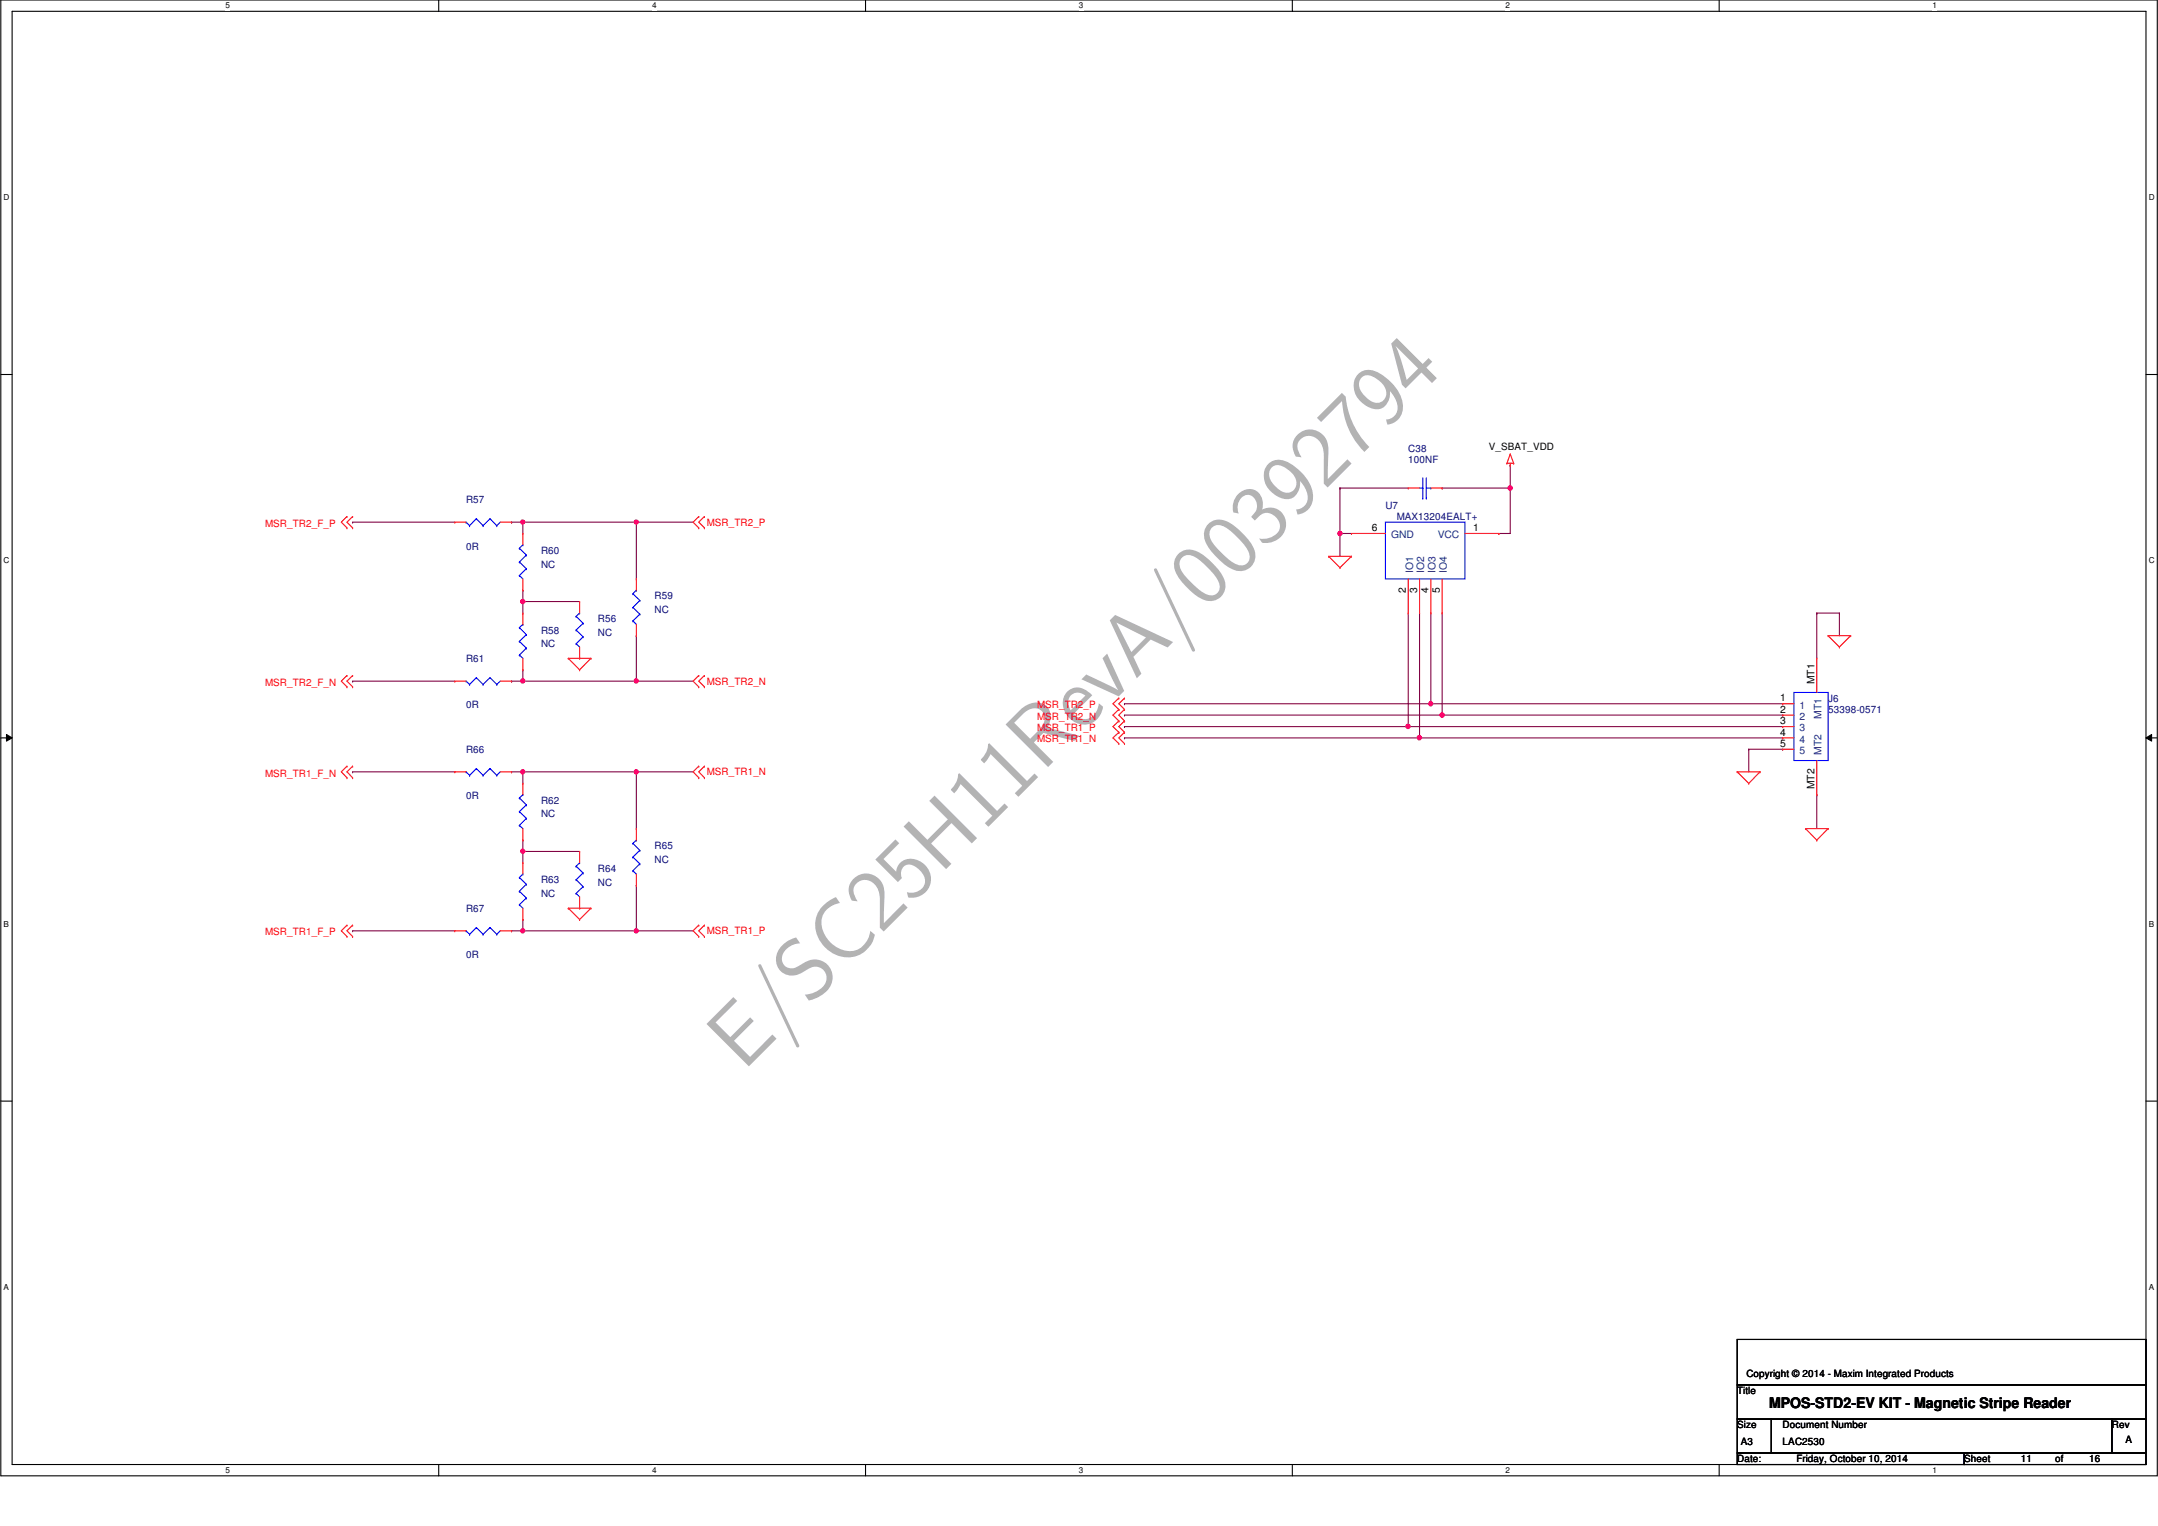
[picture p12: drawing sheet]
<svg xmlns="http://www.w3.org/2000/svg" width="420mm" height="297mm" viewBox="0 0 420 297" stroke-linecap="round" stroke-linejoin="round" font-family="sans-serif">
<path d="M.2 0h419.8v287.3h-419.8zM2.4 2.2h415.4v282.9h-415.4z" fill="none" stroke="#000" stroke-width=".21"/>
<g fill="#fff">
<path d="M43.9 .2h.9v1.8h-.9z"/>
<path d="M43.9 285.3h.9v1.8h-.9z"/>
</g>
<path d="M85.4 0v2.2M85.4 285.1v2.2" fill="none" stroke="#000" stroke-width=".21"/>
<g fill="#fff">
<path d="M126.9 .2h.9v1.8h-.9z"/>
<path d="M126.9 285.3h.9v1.8h-.9z"/>
</g>
<path d="M168.5 0v2.2M168.5 285.1v2.2" fill="none" stroke="#000" stroke-width=".21"/>
<g fill="#fff">
<path d="M210 .2h.9v1.8h-.9z"/>
<path d="M210 285.3h.9v1.8h-.9z"/>
</g>
<path d="M251.6 0v2.2M251.6 285.1v2.2" fill="none" stroke="#000" stroke-width=".21"/>
<g fill="#fff">
<path d="M293.1 .2h.9v1.8h-.9z"/>
<path d="M293.1 285.3h.9v1.8h-.9z"/>
</g>
<path d="M334.7 0v2.2M334.7 285.1v2.2" fill="none" stroke="#000" stroke-width=".21"/>
<g fill="#fff">
<path d="M376.2 .2h.9v1.8h-.9z"/>
<path d="M376.2 285.3h.9v1.8h-.9z"/>
<path d="M.7 37.5h1.2v1.8h-1.2z"/>
<path d="M418.4 37.5h1.1v1.8h-1.1z"/>
<path d="M.7 108.2h1.2v1.8h-1.2z"/>
<path d="M418.4 108.2h1.1v1.8h-1.1z"/>
</g>
<path d="M.2 72.9h2.2M417.8 72.9h2.2" fill="none" stroke="#000" stroke-width=".21"/>
<g fill="#fff">
<path d="M.7 179h1.1v1.8h-1.1z"/>
<path d="M418.4 179h1v1.8h-1z"/>
</g>
<path d="M.2 143.6h2.2M417.8 143.6h2.2" fill="none" stroke="#000" stroke-width=".21"/>
<path d="M1.3 143l1.1 .6-1.1 .7zM417.8 143.6l1.1-.6v1.3z" fill="#000"/>
<path d="M1.3 143l1.1 .6-1.1 .7zM417.8 143.6l1.1-.6v1.3z" fill="none" stroke="#000" stroke-width=".19"/>
<g fill="#fff">
<path d="M.7 249.7h1.1v1.8h-1.1z"/>
<path d="M418.4 249.7h1v1.8h-1z"/>
</g>
<path d="M.2 214.3h2.2M417.8 214.3h2.2" fill="none" stroke="#000" stroke-width=".21"/>
<path d="M280.8 95h.1M280.8 95h13.2M291.8 103.8h.1M291.8 103.8h2.2M218.9 139.2h.1M218.9 139.2h61.9M218.9 141.4h.1M218.9 141.4h55.3" fill="none" stroke="#800040" stroke-width=".21"/>
<circle cx="294" cy="95" r=".43" fill="#f0f"/>
<circle cx="294" cy="95" r=".43" fill="none" stroke="#f0f" stroke-width=".21"/>
<path d="M260.9 95h.1M260.9 95h13.3M260.9 95v8.8M260.9 103.8h.1M260.9 103.8h2.2" fill="none" stroke="#800040" stroke-width=".21"/>
<circle cx="260.9" cy="103.8" r=".43" fill="#f0f"/>
<circle cx="260.9" cy="103.8" r=".43" fill="none" stroke="#f0f" stroke-width=".21"/>
<g fill="none" stroke="#800040" stroke-width=".21">
<path d="M294 95h.1M294 90.6h.1M294 90.6v13.2M101.8 114.9h.1M101.8 117.1h.1M101.8 114.9v2.2M101.8 117.1h11M260.9 103.8h.1M260.9 103.8v4.5M353.7 119.3h.1M353.7 119.3v8.8M353.7 119.3h4.4"/>
<path d="M358.1 119.3h.1M358.1 119.3v4.4M218.9 137h.1M218.9 137h59.7M218.9 143.6h.1M218.9 143.6h57.5M353.7 154.7h.1M353.7 154.7v6.6"/>
</g>
<circle cx="101.8" cy="117.1" r=".42" fill="#f0f"/>
<circle cx="101.8" cy="117.1" r=".42" fill="none" stroke="#f0f" stroke-width=".21"/>
<path d="M101.8 117.1h.1M101.8 101.6h.1M101.8 101.6v2.2M101.8 117.1v2.2M101.8 101.6h22.1" fill="none" stroke="#800040" stroke-width=".21"/>
<circle cx="123.9" cy="101.6" r=".4" fill="#f0f"/>
<circle cx="123.9" cy="101.6" r=".4" fill="none" stroke="#f0f" stroke-width=".21"/>
<circle cx="101.8" cy="101.6" r=".4" fill="#f0f"/>
<circle cx="101.8" cy="101.6" r=".4" fill="none" stroke="#f0f" stroke-width=".21"/>
<path d="M123.9 101.6h.1M123.9 101.6v11.1M101.8 132.6h.1M123.9 123.7h.1M123.9 123.7v8.9h-22.1" fill="none" stroke="#800040" stroke-width=".21"/>
<circle cx="123.9" cy="132.5" r=".42" fill="#f0f"/>
<circle cx="123.9" cy="132.5" r=".42" fill="none" stroke="#f0f" stroke-width=".21"/>
<circle cx="101.8" cy="132.5" r=".42" fill="#f0f"/>
<circle cx="101.8" cy="132.5" r=".42" fill="none" stroke="#f0f" stroke-width=".21"/>
<path d="M99.6 101.6h.1M99.6 101.6h2.2M99.6 132.6h.1M101.8 130.4h.1M101.8 130.4v2.2h-2.2M101.8 163.5h.1M101.8 165.7h.1M101.8 163.5v2.2M101.8 165.7h11" fill="none" stroke="#800040" stroke-width=".21"/>
<circle cx="101.8" cy="165.7" r=".42" fill="#f0f"/>
<circle cx="101.8" cy="165.7" r=".42" fill="none" stroke="#f0f" stroke-width=".21"/>
<path d="M101.8 150.2h.1M101.8 150.2v2.3M101.8 150.2h22.1M101.8 165.7h.1M101.8 165.7v2.2" fill="none" stroke="#800040" stroke-width=".21"/>
<circle cx="123.9" cy="150.2" r=".42" fill="#f0f"/>
<circle cx="123.9" cy="150.2" r=".42" fill="none" stroke="#f0f" stroke-width=".21"/>
<circle cx="101.8" cy="150.2" r=".42" fill="#f0f"/>
<circle cx="101.8" cy="150.2" r=".42" fill="none" stroke="#f0f" stroke-width=".21"/>
<path d="M123.9 150.2h.1M123.9 150.2v11.1M123.9 172.3h.1M123.9 172.3v8.9h-22.1M101.8 181.2h.1" fill="none" stroke="#800040" stroke-width=".21"/>
<circle cx="123.9" cy="181.2" r=".42" fill="#f0f"/>
<circle cx="123.9" cy="181.2" r=".42" fill="none" stroke="#f0f" stroke-width=".21"/>
<circle cx="101.8" cy="181.2" r=".42" fill="#f0f"/>
<circle cx="101.8" cy="181.2" r=".42" fill="none" stroke="#f0f" stroke-width=".21"/>
<g fill="none" stroke="#800040" stroke-width=".21">
<path d="M68.7 101.6h.1M68.7 101.6h19.8M123.9 101.6h.1M123.9 101.6h11M274.2 119.3v22.1M276.4 119.3v24.3M278.6 119.3v17.7M280.8 119.3v19.9M68.7 132.6h.1M68.7 132.6h19.8M123.9 132.6h.1M123.9 132.6h11"/>
<path d="M278.6 137h.1M278.6 137h68.5M280.8 139.2h.1M347.1 137h.1M68.7 150.2h.1M68.7 150.2h19.8M99.6 150.2h.1M99.6 150.2h2.2M123.9 150.2h.1M123.9 150.2h11M274.2 141.4h.1M276.4 143.6h.1"/>
<path d="M340.5 145.8h.1M340.5 145.8h6.6M340.5 145.8v4.4M347.1 145.8h.1M101.8 179h.1M101.8 179v2.2h-2.2M68.7 181.2h.1M68.7 181.2h19.8M99.6 181.2h.1M123.9 181.2h.1M123.9 181.2h11"/>
</g>
<circle cx="278.5" cy="137" r=".42" fill="#f0f"/>
<circle cx="278.5" cy="137" r=".42" fill="none" stroke="#f0f" stroke-width=".21"/>
<path d="M280.8 139.2h66.3M347.1 139.2h.1" fill="none" stroke="#800040" stroke-width=".21"/>
<circle cx="280.8" cy="139.2" r=".43" fill="#f0f"/>
<circle cx="280.8" cy="139.2" r=".43" fill="none" stroke="#f0f" stroke-width=".21"/>
<path d="M274.2 141.4h72.9M347.1 141.4h.1" fill="none" stroke="#800040" stroke-width=".21"/>
<circle cx="274.1" cy="141.4" r=".43" fill="#f0f"/>
<circle cx="274.1" cy="141.4" r=".43" fill="none" stroke="#f0f" stroke-width=".21"/>
<path d="M276.4 143.6h70.7M347.1 143.6h.1" fill="none" stroke="#800040" stroke-width=".21"/>
<circle cx="276.3" cy="143.6" r=".43" fill="#f0f"/>
<circle cx="276.3" cy="143.6" r=".43" fill="none" stroke="#f0f" stroke-width=".21"/>
<g fill="none" stroke="#f00" stroke-width=".21">
<path d="M274.2 95h.1M274.2 95h2.2M278.6 95h2.2M280.8 95h.1M293.4 90.2h.1M293.4 90.2h1.3M294 90.6h.1M294 88.4h.1M294 90.2v.4M294 88.4l-.6 1.8M294 88.4l.7 1.8M294.7 90.2h.1"/>
<path d="M67.6 100.5h.1M67.6 102.7h.1M67.6 100.5l-1.1 1.1 1.1 1.1M68.7 100.5h.1M68.7 102.7h.1M68.7 100.5l-1.1 1.1 1.1 1.1M88.5 101.6h.1M88.5 101.6h2.3M97.4 101.6h2.2M99.6 101.6h.1M101.8 114.9h.1M101.8 103.8h.1"/>
<path d="M101.8 119.3h.1M101.8 103.8v2.2M101.8 112.7v2.2M101.8 119.3v2.2M112.8 117.1h.1M112.8 117.1v2.2M123.9 112.7h.1M123.9 112.7v2.2M136 100.5h.1M136 102.7h.1M136 100.5l-1.1 1.1 1.1 1.1M137.1 102.7h.1"/>
<path d="M137.1 100.5h.1M137.1 100.5l-1.1 1.1 1.1 1.1M258.7 108.3h.1M258.7 108.3h4.4M258.7 108.3l2.2 2.2M260.9 110.5h.1M263.1 108.3h.1M263.1 103.8h.1M263.1 108.3l-2.2 2.2M263.1 103.8h6.6M274.2 119.3h.1M274.2 112.7v6.6"/>
<path d="M276.4 119.3h.1M276.4 112.7v6.6M278.6 119.3h.1M278.6 112.7v6.6M280.8 119.3h.1M280.8 112.7v6.6M285.2 103.8h6.6M291.8 103.8h.1M67.6 131.5h.1M67.6 133.7h.1M67.6 131.5l-1.1 1.1 1.1 1.1M68.7 131.5h.1"/>
<path d="M68.7 133.7h.1M68.7 131.5l-1.1 1.1 1.1 1.1M88.5 132.6h.1M88.5 132.6h2.3M97.4 132.6h2.2M99.6 132.6h.1M101.8 130.4h.1M101.8 128.1v2.3M110.6 128.1h.1M110.6 128.1h4.5M110.6 128.1l2.2 2.3M112.8 130.4h.1"/>
<path d="M112.8 128.1h.1M112.8 125.9v2.2M115.1 128.1h.1M115.1 128.1l-2.3 2.3M123.9 123.7h.1M123.9 121.5v2.2M136 131.5h.1M136 133.7h.1M136 131.5l-1.1 1.1 1.1 1.1M137.1 133.7h.1M137.1 131.5h.1M137.1 131.5l-1.1 1.1 1.1 1.1"/>
<path d="M217.8 135.9h.1M217.8 138.1h.1M217.8 135.9l-1.1 1.1 1.1 1.1M217.8 138.1l-1.1 1.1 1.1 1.1M218.9 135.9h.1M218.9 138.1h.1M218.9 135.9l-1.1 1.1 1.1 1.1M218.9 138.1l-1.1 1.1 1.1 1.1M347.1 137h.1M347.1 139.2h.1M347.1 137h2.2M347.1 139.2h2.2"/>
<path d="M353.7 128.1h.1M353.7 128.1v6.7M355.9 123.7h.1M355.9 123.7h4.4M355.9 123.7l2.2 2.2M358.1 125.9h.1M360.3 123.7h.1M360.3 123.7l-2.2 2.2M67.6 149.1h.1M67.6 151.4h.1M67.6 149.1l-1.1 1.1 1.1 1.2M68.7 149.1h.1"/>
<path d="M68.7 151.4h.1M68.7 149.1l-1.1 1.1 1.1 1.2M88.5 150.2h.1M88.5 150.2h2.3M97.4 150.2h2.2M99.6 150.2h.1M101.8 152.5h.1M101.8 152.5v2.2M136 149.1h.1M136 151.4h.1M136 149.1l-1.1 1.1 1.1 1.2M137.1 151.4h.1"/>
<path d="M137.1 149.1h.1M137.1 149.1l-1.1 1.1 1.1 1.2M217.8 140.3h.1M217.8 142.5h.1M217.8 144.7h.1M217.8 140.3l-1.1 1.1 1.1 1.1M217.8 142.5l-1.1 1.1 1.1 1.1M218.9 140.3h.1M218.9 142.5h.1M218.9 144.7h.1M218.9 140.3l-1.1 1.1 1.1 1.1M218.9 142.5l-1.1 1.1 1.1 1.1"/>
<path d="M338.2 150.2h.1M338.2 150.2h4.5M338.2 150.2l2.3 2.3M340.5 152.5h.1M342.7 150.2h.1M342.7 150.2l-2.2 2.3M347.1 141.4h.1M347.1 143.6h.1M347.1 145.8h.1M347.1 141.4h2.2M347.1 143.6h2.2M347.1 145.8h2.2"/>
<path d="M353.7 154.7h.1M353.7 148v6.7M101.8 163.5h.1M101.8 179h.1M101.8 167.9h.1M101.8 161.3v2.2M101.8 167.9v2.2M101.8 176.8v2.2M110.6 176.8h.1M110.6 176.8h4.5M110.6 176.8l2.2 2.2M112.8 179h.1"/>
<path d="M112.8 176.8h.1M112.8 165.7h.1M112.8 165.7v2.2M112.8 174.6v2.2M115.1 176.8h.1M115.1 176.8l-2.3 2.2M123.9 172.3h.1M123.9 161.3h.1M123.9 161.3v2.2M123.9 170.1v2.2M351.5 161.3h.1M351.5 161.3h4.4"/>
<path d="M351.5 161.3l2.2 2.2M353.7 163.5h.1M355.9 161.3h.1M355.9 161.3l-2.2 2.2M67.6 180.1h.1M67.6 182.3h.1M67.6 180.1l-1.1 1.1 1.1 1.1M68.7 180.1h.1M68.7 182.3h.1M68.7 180.1l-1.1 1.1 1.1 1.1M88.5 181.2h.1M88.5 181.2h2.3"/>
<path d="M97.4 181.2h2.2M99.6 181.2h.1M136 180.1h.1M136 182.3h.1M136 180.1l-1.1 1.1 1.1 1.1M137.1 182.3h.1M137.1 180.1h.1M137.1 180.1l-1.1 1.1 1.1 1.1"/>
</g>
<path d="M338.2 260.7h79.6v8.9h-79.6zM338.2 269.6h79.6v6.6h-79.6zM338.2 276.2h6.7v6.6h-6.7zM344.9 276.2h66.3v6.6h-66.3zM411.2 276.2h6.6v6.6h-6.6zM338.2 282.8h44.2v2.3h-44.2zM382.4 282.8h35.4v2.3h-35.4z" fill="none" stroke="#000" stroke-width=".21"/>
<g fill="none" stroke="#00f" stroke-width=".21">
<path d="M276.4 95h.6M277 97h.1M277 95h.1M277 93v4M277.7 97h.1M277.7 93v4M277.7 95h.9M278.6 95h.1M90.8 101.6h.1M90.8 101.6l.6 .7M91.4 102.3h.1M92.7 101h.1"/>
<path d="M92.7 101l1.4 1.3M92.7 101l-1.3 1.3M94.1 102.3h.1M95.4 101h.1M95.4 101l1.3 1.3M95.4 101l-1.3 1.3M96.7 102.3h.1M97.4 101.6l-.7 .7M101.1 112h.1M101.1 109.4h.1M101.1 106.7h.1M101.1 112l.7 .7"/>
<path d="M101.1 109.4l1.4 1.3M101.1 106.7l1.4 1.3M101.8 106h.1M101.8 106l-.7 .7M102.5 110.7h.1M102.5 108h.1M102.5 110.7l-1.4 1.3M102.5 108l-1.4 1.4M112.2 120h.1M112.2 120l1.3 1.3M112.8 119.3h.1M112.8 119.3l-.6 .7"/>
<path d="M123.2 118.2h.1M123.2 115.6h.1M123.2 118.2l1.4 1.3M123.2 115.6l1.4 1.3M123.9 114.9h.1M123.9 114.9l-.7 .7M124.6 119.5h.1M124.6 116.9h.1M124.6 119.5l-1.4 1.4M124.6 116.9l-1.4 1.3M269.7 101.6h15.5v11.1h-15.5zM90.8 132.6h.1"/>
<path d="M90.8 132.6l.6 .6M91.4 133.2h.1M92.7 131.9h.1M92.7 131.9l1.4 1.3M92.7 131.9l-1.3 1.3M94.1 133.2h.1M95.4 131.9h.1M95.4 131.9l1.3 1.3M95.4 131.9l-1.3 1.3M96.7 133.2h.1M97.4 132.6l-.7 .6M101.1 127.5h.1"/>
<path d="M101.1 124.8h.1M101.1 122.2h.1M101.1 127.5l.7 .6M101.1 124.8l1.4 1.4M101.1 122.2l1.4 1.3M101.8 121.5h.1M101.8 121.5l-.7 .7M102.5 126.2h.1M102.5 123.5h.1M102.5 126.2l-1.4 1.3M102.5 123.5l-1.4 1.3M112.2 125.3h.1"/>
<path d="M112.2 122.6h.1M112.2 125.3l.6 .6M112.2 122.6l1.3 1.4M113.5 124h.1M113.5 121.3h.1M113.5 124l-1.3 1.3M113.5 121.3l-1.3 1.3M123.2 120.9h.1M123.2 120.9l.7 .6M349.3 134.8h6.6v13.2h-6.6zM90.8 150.2h.1M90.8 150.2l.6 .7"/>
<path d="M91.4 150.9h.1M92.7 149.6h.1M92.7 149.6l1.4 1.3M92.7 149.6l-1.3 1.3M94.1 150.9h.1M95.4 149.6h.1M95.4 149.6l1.3 1.3M95.4 149.6l-1.3 1.3M96.7 150.9h.1M97.4 150.2l-.7 .7M101.1 158h.1M101.1 155.3h.1"/>
<path d="M101.1 158l1.4 1.3M101.1 155.3l1.4 1.4M101.8 154.7h.1M101.8 154.7l-.7 .6M102.5 159.3h.1M102.5 156.7h.1M102.5 159.3l-1.4 1.4M102.5 156.7l-1.4 1.3M101.1 160.7h.1M101.1 176.1h.1M101.1 173.5h.1M101.1 170.8h.1"/>
<path d="M101.1 160.7l.7 .6M101.1 176.1l.7 .7M101.1 173.5l1.4 1.3M101.1 170.8l1.4 1.3M101.8 170.1h.1M101.8 170.1l-.7 .7M102.5 174.8h.1M102.5 172.1h.1M102.5 174.8l-1.4 1.3M102.5 172.1l-1.4 1.4M112.2 173.9h.1M112.2 171.2h.1"/>
<path d="M112.2 168.6h.1M112.2 168.6l1.3 1.3M112.2 173.9l.6 .7M112.2 171.2l1.3 1.4M112.8 167.9h.1M112.8 167.9l-.6 .7M113.5 172.6h.1M113.5 169.9h.1M113.5 172.6l-1.3 1.3M113.5 169.9l-1.3 1.3M123.2 169.5h.1M123.2 166.8h.1"/>
<path d="M123.2 164.2h.1M123.2 169.5l.7 .6M123.2 166.8l1.4 1.3M123.2 164.2l1.4 1.3M123.9 163.5h.1M123.9 163.5l-.7 .7M124.6 168.1h.1M124.6 165.5h.1M124.6 168.1l-1.4 1.4M124.6 165.5l-1.4 1.3M90.8 181.2h.1M90.8 181.2l.6 .7"/>
<path d="M91.4 181.9h.1M92.7 180.6h.1M92.7 180.6l1.4 1.3M92.7 180.6l-1.3 1.3M94.1 181.9h.1M95.4 180.6h.1M95.4 180.6l1.3 1.3M95.4 180.6l-1.3 1.3M96.7 181.9h.1M97.4 181.2l-.7 .7"/>
</g>
<circle cx="294" cy="95" r=".43" fill="#f0f"/>
<circle cx="294" cy="95" r=".43" fill="none" stroke="#f0f" stroke-width=".21"/>
<circle cx="260.9" cy="103.8" r=".43" fill="#f0f"/>
<circle cx="260.9" cy="103.8" r=".43" fill="none" stroke="#f0f" stroke-width=".21"/>
<circle cx="101.8" cy="117.1" r=".42" fill="#f0f"/>
<circle cx="101.8" cy="117.1" r=".42" fill="none" stroke="#f0f" stroke-width=".21"/>
<circle cx="123.9" cy="101.6" r=".4" fill="#f0f"/>
<circle cx="123.9" cy="101.6" r=".4" fill="none" stroke="#f0f" stroke-width=".21"/>
<circle cx="101.8" cy="101.6" r=".4" fill="#f0f"/>
<circle cx="101.8" cy="101.6" r=".4" fill="none" stroke="#f0f" stroke-width=".21"/>
<circle cx="123.9" cy="132.5" r=".42" fill="#f0f"/>
<circle cx="123.9" cy="132.5" r=".42" fill="none" stroke="#f0f" stroke-width=".21"/>
<circle cx="101.8" cy="132.5" r=".42" fill="#f0f"/>
<circle cx="101.8" cy="132.5" r=".42" fill="none" stroke="#f0f" stroke-width=".21"/>
<circle cx="101.8" cy="165.7" r=".42" fill="#f0f"/>
<circle cx="101.8" cy="165.7" r=".42" fill="none" stroke="#f0f" stroke-width=".21"/>
<circle cx="123.9" cy="150.2" r=".42" fill="#f0f"/>
<circle cx="123.9" cy="150.2" r=".42" fill="none" stroke="#f0f" stroke-width=".21"/>
<circle cx="101.8" cy="150.2" r=".42" fill="#f0f"/>
<circle cx="101.8" cy="150.2" r=".42" fill="none" stroke="#f0f" stroke-width=".21"/>
<circle cx="123.9" cy="181.2" r=".42" fill="#f0f"/>
<circle cx="123.9" cy="181.2" r=".42" fill="none" stroke="#f0f" stroke-width=".21"/>
<circle cx="101.8" cy="181.2" r=".42" fill="#f0f"/>
<circle cx="101.8" cy="181.2" r=".42" fill="none" stroke="#f0f" stroke-width=".21"/>
<circle cx="278.5" cy="137" r=".42" fill="#f0f"/>
<circle cx="278.5" cy="137" r=".42" fill="none" stroke="#f0f" stroke-width=".21"/>
<circle cx="280.8" cy="139.2" r=".43" fill="#f0f"/>
<circle cx="280.8" cy="139.2" r=".43" fill="none" stroke="#f0f" stroke-width=".21"/>
<circle cx="274.1" cy="141.4" r=".43" fill="#f0f"/>
<circle cx="274.1" cy="141.4" r=".43" fill="none" stroke="#f0f" stroke-width=".21"/>
<circle cx="276.3" cy="143.6" r=".43" fill="#f0f"/>
<circle cx="276.3" cy="143.6" r=".43" fill="none" stroke="#f0f" stroke-width=".21"/>
<text font-size="16.9" fill="#b3b3b3" x="144.7" y="208.6" transform="rotate(-45 144.7 208.6)">E/SC25H11RevA/00392794</text>
<text font-size="2.8" x="344.5" y="274">MPOS-STD2-EV KIT - Magnetic Stripe Reader</text>
<g font-size="2">
<text x="267.1" y="103.4">6</text>
<text x="286.8" y="103.4">1</text>
<text x="273.7" y="115.4" transform="rotate(-90 273.7 115.4)">2</text>
<text x="275.9" y="115.4" transform="rotate(-90 275.9 115.4)">3</text>
<text x="278.1" y="115.4" transform="rotate(-90 278.1 115.4)">4</text>
<text x="280.3" y="115.4" transform="rotate(-90 280.3 115.4)">5</text>
<text x="346.6" y="136.5">1</text>
<text x="353.3" y="133.2" transform="rotate(-90 353.3 133.2)">MT1</text>
<text x="346.6" y="138.7">2</text>
<text x="346.6" y="141">3</text>
<text x="346.6" y="143.2">4</text>
<text x="346.6" y="145.4">5</text>
<text x="353.3" y="153.6" transform="rotate(-90 353.3 153.6)">MT2</text>
</g>
<g font-size="2" fill="#004080">
<text x="270.8" y="104.8">GND</text>
<text x="279.9" y="104.8">VCC</text>
<text x="275.1" y="111.6" transform="rotate(-90 275.1 111.6)">IO1</text>
<text x="277.3" y="111.6" transform="rotate(-90 277.3 111.6)">IO2</text>
<text x="279.5" y="111.6" transform="rotate(-90 279.5 111.6)">IO3</text>
<text x="281.7" y="111.6" transform="rotate(-90 281.7 111.6)">IO4</text>
<text x="350.4" y="137.9">1</text>
<text x="350.4" y="140.1">2</text>
<text x="350.4" y="142.4">3</text>
<text x="354.7" y="139.9" transform="rotate(-90 354.7 139.9)">MT1</text>
<text x="350.4" y="144.6">4</text>
<text x="350.4" y="146.8">5</text>
<text x="354.7" y="146.9" transform="rotate(-90 354.7 146.9)">MT2</text>
</g>
<g font-size="1.9" fill="#000080">
<text x="274.2" y="88">C38</text>
<text x="274.2" y="90.2">100NF</text>
<text x="90.8" y="97.9">R57</text>
<text x="269.7" y="99">U7</text>
<text x="271.9" y="101.2">MAX13204EALT+</text>
<text x="90.8" y="107">0R</text>
<text x="105.4" y="107.8">R60</text>
<text x="105.4" y="110.5">NC</text>
<text x="127.5" y="116.7">R59</text>
<text x="127.5" y="119.3">NC</text>
<text x="105.4" y="123.3">R58</text>
<text x="105.4" y="125.9">NC</text>
<text x="116.4" y="121.1">R56</text>
<text x="116.4" y="123.7">NC</text>
<text x="90.8" y="128.8">R61</text>
<text x="90.8" y="137.9">0R</text>
<text x="355.9" y="136.6">J6</text>
<text x="355.9" y="138.8">53398-0571</text>
<text x="90.8" y="146.5">R66</text>
<text x="90.8" y="155.6">0R</text>
<text x="105.4" y="156.5">R62</text>
<text x="105.4" y="159.1">NC</text>
<text x="127.5" y="165.3">R65</text>
<text x="127.5" y="167.9">NC</text>
<text x="105.4" y="171.9">R63</text>
<text x="116.4" y="169.7">R64</text>
<text x="116.4" y="172.4">NC</text>
<text x="90.8" y="177.5">R67</text>
<text x="105.4" y="174.6">NC</text>
<text x="90.8" y="186.5">0R</text>
</g>
<g font-size="1.9">
<text x="289.8" y="87.5">V_SBAT_VDD</text>
<text x="340" y="268.1">Copyright © 2014 - Maxim Integrated Products</text>
<text x="338.2" y="271.4">Title</text>
<text x="338.2" y="278">Size</text>
<text x="338.9" y="281.3">A3</text>
<text x="347.1" y="278">Document Number</text>
<text x="347.1" y="281.3">LAC2530</text>
<text x="411.2" y="278">Rev</text>
<text x="413.8" y="280.9">A</text>
<text x="338.2" y="284.6">Date:</text>
<text x="349.7" y="284.6">Friday, October 10, 2014</text>
<text x="382.4" y="284.6">Sheet</text>
<text x="393.5" y="284.6">11</text>
<text x="400.1" y="284.6">of</text>
<text x="406.8" y="284.6">16</text>
</g>
<g font-size="1.9" fill="#f00">
<text x="51.6" y="102.5">MSR_TR2_F_P</text>
<text x="137.6" y="102.3">MSR_TR2_P</text>
<text x="51.6" y="133.5">MSR_TR2_F_N</text>
<text x="137.6" y="133.3">MSR_TR2_N</text>
<text x="201.9" y="137.9">MSR_TR2_P</text>
<text x="201.9" y="142.3">MSR_TR1_P</text>
<text x="201.9" y="140.1">MSR_TR2_N</text>
<text x="201.9" y="144.5">MSR_TR1_N</text>
<text x="51.6" y="151.2">MSR_TR1_F_N</text>
<text x="137.6" y="150.9">MSR_TR1_N</text>
<text x="51.6" y="182.1">MSR_TR1_F_P</text>
<text x="137.6" y="181.9">MSR_TR1_P</text>
</g>
<g font-size="1.6">
<text x="43.9" y="1.7">5</text>
<text x="126.9" y="1.7">4</text>
<text x="210" y="1.7">3</text>
<text x="293.1" y="1.7">2</text>
<text x="376.2" y="1.7">1</text>
<text x=".7" y="39">D</text>
<text x="418.4" y="39">D</text>
<text x=".7" y="109.7">C</text>
<text x="418.4" y="109.7">C</text>
<text x=".7" y="180.4">B</text>
<text x="418.4" y="180.4">B</text>
<text x=".7" y="251.1">A</text>
<text x="418.4" y="251.1">A</text>
<text x="43.9" y="286.7">5</text>
<text x="126.9" y="286.7">4</text>
<text x="210" y="286.7">3</text>
<text x="293.1" y="286.7">2</text>
<text x="376.2" y="286.7">1</text>
</g>
</svg>
